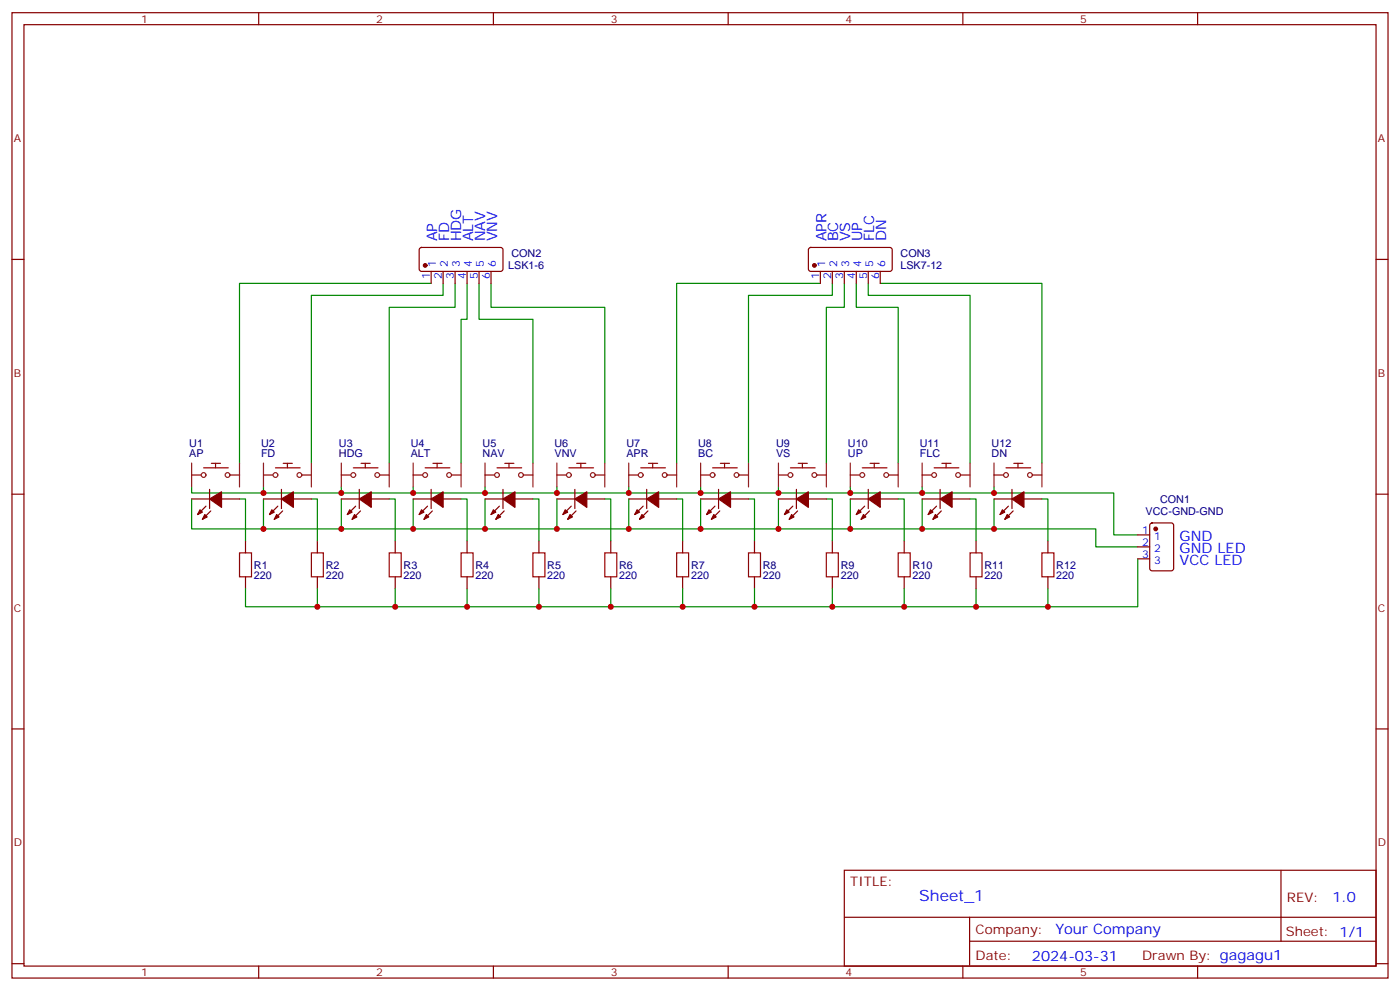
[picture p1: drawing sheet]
<svg xmlns="http://www.w3.org/2000/svg" width="412mm" height="292mm" viewBox="0 0 412 292" stroke-linecap="round" stroke-linejoin="round" font-family="sans-serif">
<g fill="none" stroke="#870000" stroke-width=".35">
<path d="M3.5 3.7h405.4v284.4h-405.4zM7.1 7.3h398.2v277.3h-398.2zM76.2 3.7v3.6M145.3 3.7v3.6M214.5 3.7v3.6M283.6 3.7v3.6M352.8 3.7v3.6M3.5 76.4h3.6M123.7 73.1l.5-.2h23.5l.5 .7-.1 5.9-.6 .4h-23.6l-.4-.7v-5.6zM127 79.9v3.6M130.5 79.9v3.6M134.1 79.9v3.6"/>
<path d="M137.6 79.9v3.6M141.1 79.9v3.6M144.6 79.9v3.6M238.4 73.1l.4-.2h23.6l.4 .7v5.9l-.7 .4h-23.5l-.5-.7v-5.6zM241.7 79.9v3.6M245.2 79.9v3.6M248.7 79.9v3.6M252.2 79.9v3.6M255.8 79.9v3.6M259.3 79.9v3.6M405.3 76.4h3.6M3.5 145.6h3.6"/>
<path d="M56.4 147h5.3M60.7 149.1l-2.5 2.5M61.7 144.1v5.7M62.1 150.5l-2.5 2.5M65.3 147h5.3M72.3 159.3v3.5M77.6 147h5.3M81.8 149.1l-2.4 2.5M82.9 144.1v5.7M83.3 150.5l-2.5 2.5M86.4 147h5.3M93.5 159.3v3.5"/>
<path d="M100.5 147h5.3M104.8 149.1l-2.5 2.5M105.8 144.1v5.7M106.2 150.5l-2.5 2.5M109.4 147h5.3M116.4 159.3v3.5M121.7 147h5.3M125.9 149.1l-2.4 2.5M127 144.1v5.7M127.4 150.5l-2.5 2.5M130.5 147h5.3M137.6 159.3v3.5"/>
<path d="M142.9 147h5.3M147.1 149.1l-2.5 2.5M148.2 144.1v5.7M148.5 150.5l-2.5 2.5M151.7 147h5.3M158.7 159.3v3.5M164 147h5.3M168.3 149.1l-2.5 2.5M169.3 144.1v5.7M169.7 150.5l-2.5 2.5M172.9 147h5.3M179.9 159.3v3.5"/>
<path d="M185.2 147h5.3M189.4 149.1l-2.4 2.5M190.5 144.1v5.7M190.9 150.5l-2.5 2.5M194 147h5.3M201.1 159.3v3.5M206.4 147h5.3M210.6 149.1l-2.5 2.5M211.7 144.1v5.7M212 150.5l-2.5 2.5M215.2 147h5.3M222.2 159.3v3.5"/>
<path d="M229.3 147h5.3M233.5 149.1l-2.4 2.5M234.6 144.1v5.7M234.9 150.5l-2.4 2.5M238.1 147h5.3M245.2 159.3v3.5M250.5 147h5.3M254.7 149.1l-2.5 2.5M255.8 144.1v5.7M256.1 150.5l-2.5 2.5M259.3 147h5.3M266.3 159.3v3.5"/>
<path d="M271.6 147h5.3M275.9 149.1l-2.5 2.5M276.9 144.1v5.7M277.3 150.5l-2.5 2.5M280.5 147h5.3M287.5 159.3v3.5M292.8 147h5.3M297 149.1l-2.4 2.5M298.1 144.1v5.7M298.4 150.5l-2.4 2.5M301.6 147h5.3M308.7 159.3v3.5"/>
<path d="M335.1 157.6h3.6M338.9 154.2l.5-.2h5.6l.7 .5v12.9l-.4 .7h-5.9l-.7-.4v-13zM405.3 145.6h3.6M72.3 169.9v3.5M93.5 169.9v3.5M116.4 169.9v3.5M137.6 169.9v3.5M158.7 169.9v3.5M179.9 169.9v3.5M201.1 169.9v3.5M222.2 169.9v3.5M245.2 169.9v3.5"/>
<path d="M266.3 169.9v3.5M287.5 169.9v3.5M308.7 169.9v3.5M335.1 161.1h3.6M335.1 164.6h3.6M3.5 214.7h3.6M405.3 214.7h3.6M248.7 256.3h156.6v28.3h-156.6zM377.3 256.4v20.8M248.7 270.2h156.5M285.6 277.2h119.6M285.6 270.2v14.1"/>
<path d="M3.5 283.8h3.6M76.2 284.6v3.5M145.3 284.6v3.5M214.5 284.6v3.5M283.6 284.6v3.5M352.8 284.6v3.5M405.3 283.8h3.6"/>
</g>
<path d="M70.6 162.8h3.5v7.1h-3.5zM91.7 162.8h3.5v7.1h-3.5zM114.7 162.8h3.5v7.1h-3.5zM135.8 162.8h3.5v7.1h-3.5zM157 162.8h3.5v7.1h-3.5zM178.2 162.8h3.5v7.1h-3.5zM199.3 162.8h3.5v7.1h-3.5zM220.5 162.8h3.5v7.1h-3.5zM243.4 162.8h3.5v7.1h-3.5zM264.6 162.8h3.5v7.1h-3.5zM285.8 162.8h3.5v7.1h-3.5zM306.9 162.8h3.5v7.1h-3.5z" fill="none" stroke="#a10000" stroke-width=".35"/>
<g fill="none" stroke="#008700" stroke-width=".35">
<path d="M127 83.5h-56.4v52.9M130.5 83.5v3.5h-38.8v49.4M134.1 83.5v7h-19.4v45.9M137.6 83.5v10.6h-1.8v42.3M141.1 83.5v10.6h15.9v42.3M144.6 83.5v7h33.6v45.9M241.7 83.5h-42.4v52.9M245.2 83.5v3.5h-24.7v49.4M248.7 83.5v7h-5.3v45.9M252.2 83.5v7h12.4v45.9M255.8 83.5v3.5h30v49.4M259.3 83.5h47.6v52.9"/>
<path d="M56.4 143.4v1.8h271.7v12.4h7M56.4 147v8.8h266.4v5.3h12.3M70.6 147h1.7v12.3M77.6 143.4v1.8M77.6 147v8.8M91.7 147h1.8v12.3M100.5 143.4v1.8M100.5 147v8.8M114.7 147h1.7v12.3M121.7 143.4v1.8M121.7 147v8.8M135.8 147h1.8v12.3"/>
<path d="M142.9 143.4v1.8M142.9 147v8.8M157 147h1.7v12.3M164 143.4v1.8M164 147v8.8M178.2 147h1.7v12.3M185.2 143.4v1.8M185.2 147v8.8M199.3 147h1.8v12.3M206.4 143.4v1.8M206.4 147v8.8M220.5 147h1.7v12.3"/>
<path d="M229.3 143.4v1.8M229.3 147v8.8M243.4 147h1.8v12.3M250.5 143.4v1.8M250.5 147v8.8M264.6 147h1.7v12.3M271.6 143.4v1.8M271.6 147v8.8M285.8 147h1.7v12.3M292.8 143.4v1.8M292.8 147v8.8M306.9 147h1.8v12.3"/>
<path d="M72.3 173.4v5.3h236.4v-5.3M93.5 173.4v5.3M116.4 173.4v5.3M137.6 173.4v5.3M158.7 173.4v5.3M179.9 173.4v5.3M201.1 173.4v5.3M222.2 173.4v5.3M245.2 173.4v5.3M266.3 173.4v5.3M287.5 173.4v5.3M335.1 164.6v14.1h-26.4"/>
</g>
<g fill="#870000" stroke="#870000" stroke-width=".35">
<path d="M187.7 150.1l.7 .7-1.4 .8z"/>
<path d="M189.1 151.6l.7 .7-1.4 .7z"/>
<path d="M190.5 147l3.5-2.1v4.5z"/>
<path d="M208.8 150.1l.7 .7-1.4 .8z"/>
<path d="M210.3 151.6l.7 .7-1.5 .7z"/>
<path d="M211.7 147l3.5-2.1v4.5z"/>
<path d="M252.9 150.1l.7 .7-1.4 .8z"/>
<path d="M254.4 151.6l.7 .7-1.5 .7z"/>
<path d="M255.8 147l3.5-2.1v4.5z"/>
<path d="M231.8 150.1l.7 .7-1.4 .8z"/>
<path d="M233.2 151.6l.7 .7-1.4 .7z"/>
<path d="M234.6 147l3.5-2.1v4.5z"/>
<path d="M295.3 150.1l.7 .7-1.4 .8z"/>
<path d="M296.7 151.6l.7 .7-1.4 .7z"/>
<path d="M298.1 147l3.5-2.1v4.5z"/>
<path d="M274.1 150.1l.7 .7-1.4 .8z"/>
<path d="M275.5 151.6l.7 .7-1.4 .7z"/>
<path d="M276.9 147l3.6-2.1v4.5z"/>
<path d="M145.3 150.1l.7 .7-1.4 .8z"/>
<path d="M146.8 151.6l.7 .7-1.5 .7z"/>
<path d="M148.2 147l3.5-2.1v4.5z"/>
<path d="M166.5 150.1l.7 .7-1.4 .8z"/>
<path d="M167.9 151.6l.7 .7-1.4 .7z"/>
<path d="M169.3 147l3.6-2.1v4.5z"/>
<path d="M103 150.1l.7 .7-1.4 .8z"/>
<path d="M104.4 151.6l.7 .7-1.4 .7z"/>
<path d="M105.8 147l3.6-2.1v4.5z"/>
<path d="M124.2 150.1l.7 .7-1.4 .8z"/>
<path d="M125.6 151.6l.7 .7-1.4 .7z"/>
<path d="M127 147l3.5-2.1v4.5z"/>
<path d="M80.1 150.1l.7 .7-1.4 .8z"/>
<path d="M81.5 151.6l.7 .7-1.4 .7z"/>
<path d="M82.9 147l3.5-2.1v4.5z"/>
<path d="M58.9 150.1l.7 .7-1.4 .8z"/>
<path d="M60.3 151.6l.7 .7-1.4 .7z"/>
<path d="M61.7 147l3.6-2.1v4.5z"/>
<circle cx="340.4" cy="155.8" r=".53"/>
<circle cx="239.9" cy="78.2" r=".53"/>
<circle cx="125.2" cy="78.2" r=".53"/>
</g>
<g fill="none" stroke="#900" stroke-width=".35">
<path d="M56.4 139.9h2.7M60 137.8h7.2M62.3 136.5h2.7M63.5 136.5v1.3M67.7 139.9h2.7M77.6 139.9h2.7M81.1 137.8h7.3M83.4 136.5h2.7M84.7 136.5v1.3M88.9 139.9h2.7M100.5 139.9h2.7M104.1 137.8h7.2"/>
<path d="M106.4 136.5h2.7M107.6 136.5v1.3M111.8 139.9h2.7M121.7 139.9h2.7M125.2 137.8h7.3M127.5 136.5h2.7M128.8 136.5v1.3M133 139.9h2.7M142.9 139.9h2.7M146.4 137.8h7.3M148.7 136.5h2.7M149.9 136.5v1.3"/>
<path d="M154.2 139.9h2.7M164 139.9h2.7M167.6 137.8h7.2M169.9 136.5h2.7M171.1 136.5v1.3M175.3 139.9h2.7M185.2 139.9h2.7M188.7 137.8h7.3M191 136.5h2.7M192.3 136.5v1.3M196.5 139.9h2.7M206.4 139.9h2.7"/>
<path d="M209.9 137.8h7.3M212.2 136.5h2.7M213.4 136.5v1.3M217.7 139.9h2.7M229.3 139.9h2.7M232.8 137.8h7.3M235.1 136.5h2.7M236.4 136.5v1.3M240.6 139.9h2.7M250.5 139.9h2.7M254 137.8h7.3M256.3 136.5h2.7"/>
<path d="M257.5 136.5v1.3M261.8 139.9h2.6M271.6 139.9h2.7M275.2 137.8h7.2M277.5 136.5h2.6M278.7 136.5v1.3M282.9 139.9h2.7M292.8 139.9h2.7M296.3 137.8h7.3M298.6 136.5h2.7M299.9 136.5v1.3M304.1 139.9h2.7"/>
</g>
<g fill="none" stroke="#8c2424" stroke-width=".35">
<path d="M56.4 136.4v7M70.6 136.4v7M77.6 136.4v7M91.7 136.4v7M100.5 136.4v7M114.7 136.4v7M121.7 136.4v7M135.8 136.4v7M142.9 136.4v7M157 136.4v7M164 136.4v7M178.2 136.4v7"/>
<path d="M185.2 136.4v7M199.3 136.4v7M206.4 136.4v7M220.5 136.4v7M229.3 136.4v7M243.4 136.4v7M250.5 136.4v7M264.6 136.4v7M271.6 136.4v7M285.8 136.4v7M292.8 136.4v7M306.9 136.4v7"/>
<circle cx="60" cy="139.9" r=".71"/>
<circle cx="67" cy="139.9" r=".71"/>
<circle cx="81.1" cy="139.9" r=".71"/>
<circle cx="88.2" cy="139.9" r=".71"/>
<circle cx="104.1" cy="139.9" r=".71"/>
<circle cx="111.1" cy="139.9" r=".71"/>
<circle cx="125.2" cy="139.9" r=".71"/>
<circle cx="132.3" cy="139.9" r=".71"/>
<circle cx="146.4" cy="139.9" r=".71"/>
<circle cx="153.5" cy="139.9" r=".71"/>
<circle cx="167.6" cy="139.9" r=".71"/>
<circle cx="174.6" cy="139.9" r=".71"/>
<circle cx="188.7" cy="139.9" r=".71"/>
<circle cx="195.8" cy="139.9" r=".71"/>
<circle cx="209.9" cy="139.9" r=".71"/>
<circle cx="217" cy="139.9" r=".71"/>
<circle cx="232.8" cy="139.9" r=".71"/>
<circle cx="239.9" cy="139.9" r=".71"/>
<circle cx="254" cy="139.9" r=".71"/>
<circle cx="261.1" cy="139.9" r=".71"/>
<circle cx="275.2" cy="139.9" r=".71"/>
<circle cx="282.2" cy="139.9" r=".71"/>
<circle cx="296.3" cy="139.9" r=".71"/>
<circle cx="303.4" cy="139.9" r=".71"/>
</g>
<g fill="#c00">
<circle cx="292.8" cy="145.2" r=".88"/>
<circle cx="271.6" cy="145.2" r=".88"/>
<circle cx="250.5" cy="145.2" r=".88"/>
<circle cx="229.3" cy="145.2" r=".88"/>
<circle cx="206.4" cy="145.2" r=".88"/>
<circle cx="185.2" cy="145.2" r=".88"/>
<circle cx="164" cy="145.2" r=".88"/>
<circle cx="142.9" cy="145.2" r=".88"/>
<circle cx="121.7" cy="145.2" r=".88"/>
<circle cx="100.5" cy="145.2" r=".88"/>
<circle cx="77.6" cy="145.2" r=".88"/>
<circle cx="292.8" cy="155.8" r=".88"/>
<circle cx="271.6" cy="155.8" r=".88"/>
<circle cx="250.5" cy="155.8" r=".88"/>
<circle cx="229.3" cy="155.8" r=".88"/>
<circle cx="206.4" cy="155.8" r=".88"/>
<circle cx="185.2" cy="155.8" r=".88"/>
<circle cx="164" cy="155.8" r=".88"/>
<circle cx="142.9" cy="155.8" r=".88"/>
<circle cx="121.7" cy="155.8" r=".88"/>
<circle cx="100.5" cy="155.8" r=".88"/>
<circle cx="77.6" cy="155.8" r=".88"/>
<circle cx="308.7" cy="178.7" r=".88"/>
<circle cx="93.5" cy="178.7" r=".88"/>
<circle cx="116.4" cy="178.7" r=".88"/>
<circle cx="137.6" cy="178.7" r=".88"/>
<circle cx="158.8" cy="178.7" r=".88"/>
<circle cx="179.9" cy="178.7" r=".88"/>
<circle cx="201.1" cy="178.7" r=".88"/>
<circle cx="222.3" cy="178.7" r=".88"/>
<circle cx="245.2" cy="178.7" r=".88"/>
<circle cx="266.3" cy="178.7" r=".88"/>
<circle cx="287.5" cy="178.7" r=".88"/>
</g>
<text font-size="4.6" fill="#00f" x="270.8" y="265.4">Sheet_1</text>
<g font-size="4.2" fill="#00f">
<text x="128.8" y="71.1" transform="rotate(-90 128.8 71.1)">AP</text>
<text x="132.3" y="71.1" transform="rotate(-90 132.3 71.1)">FD</text>
<text x="135.8" y="71.1" transform="rotate(-90 135.8 71.1)">HDG</text>
<text x="139.3" y="71.1" transform="rotate(-90 139.3 71.1)">ALT</text>
<text x="142.9" y="71.1" transform="rotate(-90 142.9 71.1)">NAV</text>
<text x="146.4" y="71.1" transform="rotate(-90 146.4 71.1)">VNV</text>
<text x="243.4" y="71.1" transform="rotate(-90 243.4 71.1)">APR</text>
<text x="246.9" y="71.1" transform="rotate(-90 246.9 71.1)">BC</text>
<text x="250.5" y="71.1" transform="rotate(-90 250.5 71.1)">VS</text>
<text x="254" y="71.1" transform="rotate(-90 254 71.1)">UP</text>
<text x="257.5" y="71.1" transform="rotate(-90 257.5 71.1)">FLC</text>
<text x="261.1" y="71.1" transform="rotate(-90 261.1 71.1)">DN</text>
<text x="347.5" y="159.3">GND</text>
<text x="347.5" y="162.8">GND LED</text>
<text x="347.5" y="166.4">VCC LED</text>
<text x="392.5" y="265.6">1.0</text>
<text x="310.9" y="275.2">Your Company</text>
<text x="304" y="283">2024-03-31</text>
</g>
<g font-size="3.9" fill="#800">
<text x="250.5" y="260.9">TITLE:</text>
<text x="379.1" y="265.6">REV:</text>
<text x="287.4" y="275.1">Company:</text>
<text x="378.7" y="275.7">Sheet: 1/1</text>
<text x="287.4" y="282.8">Date:</text>
<text x="336.4" y="282.9">Drawn By: gagagu1</text>
</g>
<g font-size="3.2" fill="#800">
<text x="41.6" y="6.7">1</text>
<text x="110.8" y="6.7">2</text>
<text x="179.9" y="6.7">3</text>
<text x="249.1" y="6.7">4</text>
<text x="318.2" y="6.7">5</text>
<text x="4.1" y="41.8">A</text>
<text x="405.9" y="41.8">A</text>
<text x="4.1" y="111">B</text>
<text x="405.9" y="111">B</text>
<text x="4.1" y="180.1">C</text>
<text x="405.9" y="180.1">C</text>
<text x="4.1" y="249.3">D</text>
<text x="405.9" y="249.3">D</text>
<text x="41.6" y="287.5">1</text>
<text x="110.8" y="287.5">2</text>
<text x="179.9" y="287.5">3</text>
<text x="249.1" y="287.5">4</text>
<text x="318.2" y="287.5">5</text>
</g>
<g font-size="3.2" fill="#000080">
<text x="150.6" y="75.8">CON2</text>
<text x="265.3" y="75.8">CON3</text>
<text x="149.7" y="79.4">LSK1-6</text>
<text x="265.2" y="79.4">LSK7-12</text>
<text x="55.7" y="131.5">U1</text>
<text x="76.9" y="131.5">U2</text>
<text x="99.8" y="131.5">U3</text>
<text x="121" y="131.5">U4</text>
<text x="142.2" y="131.5">U5</text>
<text x="163.3" y="131.5">U6</text>
<text x="184.5" y="131.5">U7</text>
<text x="205.7" y="131.5">U8</text>
<text x="228.6" y="131.5">U9</text>
<text x="249.8" y="131.5">U10</text>
<text x="270.9" y="131.5">U11</text>
<text x="292.1" y="131.5">U12</text>
<text x="55.7" y="134.6">AP</text>
<text x="76.9" y="134.6">FD</text>
<text x="99.8" y="134.6">HDG</text>
<text x="121" y="134.6">ALT</text>
<text x="142.2" y="134.6">NAV</text>
<text x="163.3" y="134.6">VNV</text>
<text x="184.5" y="134.6">APR</text>
<text x="205.7" y="134.6">BC</text>
<text x="228.6" y="134.6">VS</text>
<text x="249.8" y="134.6">UP</text>
<text x="270.9" y="134.6">FLC</text>
<text x="292.1" y="134.6">DN</text>
<text x="341.7" y="148.2">CON1</text>
<text x="337.5" y="151.7">VCC-GND-GND</text>
<text x="74.8" y="167.5">R1</text>
<text x="96" y="167.5">R2</text>
<text x="118.9" y="167.5">R3</text>
<text x="140.1" y="167.5">R4</text>
<text x="161.2" y="167.5">R5</text>
<text x="182.4" y="167.5">R6</text>
<text x="203.6" y="167.5">R7</text>
<text x="224.7" y="167.5">R8</text>
<text x="247.6" y="167.5">R9</text>
<text x="268.8" y="167.5">R10</text>
<text x="290" y="167.5">R11</text>
<text x="311.1" y="167.5">R12</text>
<text x="74.8" y="170.7">220</text>
<text x="96" y="170.7">220</text>
<text x="118.9" y="170.7">220</text>
<text x="140.1" y="170.7">220</text>
<text x="161.2" y="170.7">220</text>
<text x="182.4" y="170.7">220</text>
<text x="203.6" y="170.7">220</text>
<text x="224.7" y="170.7">220</text>
<text x="247.6" y="170.7">220</text>
<text x="268.8" y="170.7">220</text>
<text x="290" y="170.7">220</text>
<text x="311.1" y="170.7">220</text>
</g>
<g font-size="3.2" fill="#00f">
<text x="126.6" y="82.1" transform="rotate(-90 126.6 82.1)">1</text>
<text x="128.4" y="78.6" transform="rotate(-90 128.4 78.6)">1</text>
<text x="130.2" y="82.1" transform="rotate(-90 130.2 82.1)">2</text>
<text x="131.9" y="78.6" transform="rotate(-90 131.9 78.6)">2</text>
<text x="133.7" y="82.1" transform="rotate(-90 133.7 82.1)">3</text>
<text x="135.5" y="78.6" transform="rotate(-90 135.5 78.6)">3</text>
<text x="137.2" y="82.1" transform="rotate(-90 137.2 82.1)">4</text>
<text x="139" y="78.6" transform="rotate(-90 139 78.6)">4</text>
<text x="140.8" y="82.1" transform="rotate(-90 140.8 82.1)">5</text>
<text x="142.5" y="78.6" transform="rotate(-90 142.5 78.6)">5</text>
<text x="144.3" y="82.1" transform="rotate(-90 144.3 82.1)">6</text>
<text x="146" y="78.6" transform="rotate(-90 146 78.6)">6</text>
<text x="241.3" y="82.1" transform="rotate(-90 241.3 82.1)">1</text>
<text x="243.1" y="78.6" transform="rotate(-90 243.1 78.6)">1</text>
<text x="244.8" y="82.1" transform="rotate(-90 244.8 82.1)">2</text>
<text x="246.6" y="78.6" transform="rotate(-90 246.6 78.6)">2</text>
<text x="248.4" y="82.1" transform="rotate(-90 248.4 82.1)">3</text>
<text x="250.1" y="78.6" transform="rotate(-90 250.1 78.6)">3</text>
<text x="251.9" y="82.1" transform="rotate(-90 251.9 82.1)">4</text>
<text x="253.6" y="78.6" transform="rotate(-90 253.6 78.6)">4</text>
<text x="255.4" y="82.1" transform="rotate(-90 255.4 82.1)">5</text>
<text x="257.2" y="78.6" transform="rotate(-90 257.2 78.6)">5</text>
<text x="258.9" y="82.1" transform="rotate(-90 258.9 82.1)">6</text>
<text x="260.7" y="78.6" transform="rotate(-90 260.7 78.6)">6</text>
<text x="336.5" y="157.2">1</text>
<text x="336.5" y="160.7">2</text>
<text x="340" y="159">1</text>
<text x="336.5" y="164.3">3</text>
<text x="340" y="162.5">2</text>
<text x="340" y="166">3</text>
</g>
</svg>
